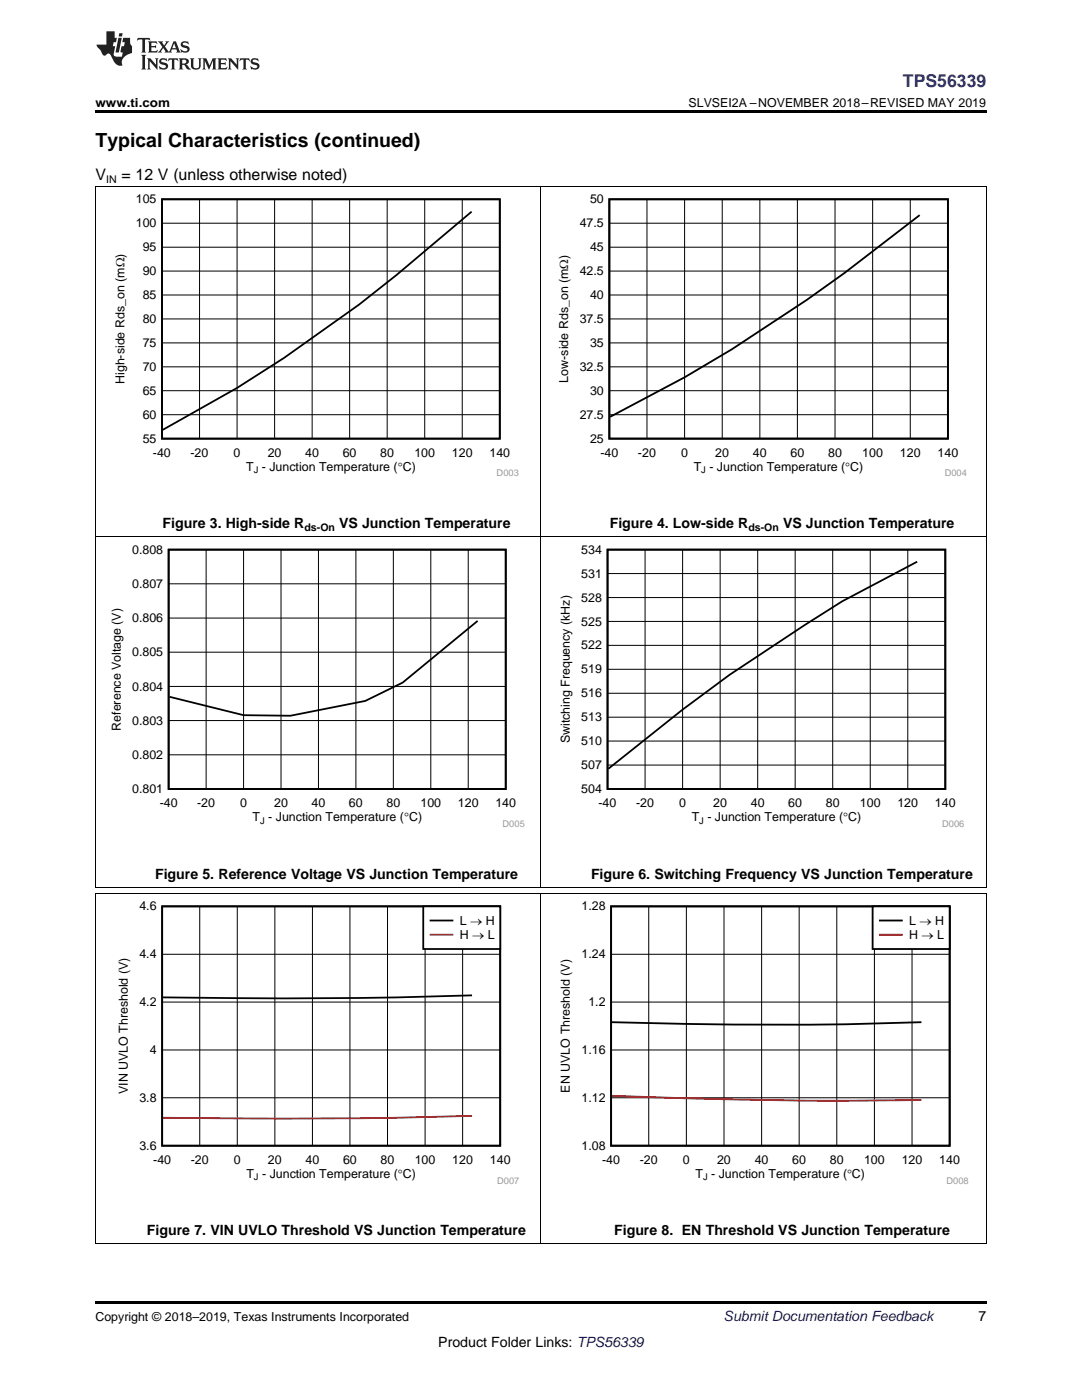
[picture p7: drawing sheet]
<svg xmlns="http://www.w3.org/2000/svg" width="216mm" height="279mm" viewBox="0 0 216 279" stroke-linecap="round" stroke-linejoin="round" font-family="sans-serif">
<path d="M19 259.7h177.8v.5h-177.8z" fill="#000"/>
<g fill="none" stroke="#000" stroke-width=".2">
<path d="M19.1 178.4v69.9M107.9 178.4v69.9M196.8 178.4v69.9M32.4 200h67.4M32.4 190.4h67.4M39.9 180.9v47.8M47.3 180.9v47.8M54.8 180.9v47.8M62.3 180.9v47.8M69.8 180.9v47.8M77.3 180.9v47.8M84.8 180.9v47.8"/>
<path d="M92.3 180.9v47.8M32.4 219.1h67.4M32.4 209.5h67.4M19 248.2h177.8"/>
</g>
<path d="M32.4 180.9h67.4v47.8h-67.4zM94.2 198.6a1174.3 1174.3 0 0 1-61.7 .4" fill="none" stroke="#000" stroke-width=".36"/>
<path d="M94.2 222.7a1283.2 1283.2 0 0 1-61.7 .4" fill="none" stroke="#f00" stroke-width=".36"/>
<path d="M84.5 180.9h15.3v8.5h-15.3z" fill-rule="evenodd" fill="#fff"/>
<path d="M84.5 180.9h15.3v8.5h-15.3zM85.9 183.7h4.4" fill="none" stroke="#000" stroke-width=".36"/>
<path d="M85.9 186.5h4.4" fill="none" stroke="#f00" stroke-width=".36"/>
<path d="M121.9 180.9h67.6v47.8h-67.6zM122.1 204a961.9 961.9 0 0 0 61.8 0" fill="none" stroke="#000" stroke-width=".37"/>
<path d="M121.9 200h67.6M121.9 190.4h67.6M129.4 180.9v47.8M137 180.9v47.8M144.5 180.9v47.8M152 180.9v47.8M159.5 180.9v47.8M167 180.9v47.8M174.5 180.9v47.8M182 180.9v47.8M121.9 219.1h67.6M121.9 209.5h67.6" fill="none" stroke="#000" stroke-width=".2"/>
<path d="M122.1 218.7a1165.3 1165.3 0 0 0 61.8 .8" fill="none" stroke="#f00" stroke-width=".37"/>
<path d="M174.1 180.9h15.4v8.5h-15.4z" fill-rule="evenodd" fill="#fff"/>
<path d="M121.6 39.8h67.5v47.7h-67.5zM183.5 42.9a359.2 359.2 0 0 1-46.9 32.4l-14.8 7.9M174.1 180.9h15.4v8.5h-15.4zM175.6 183.7h4.4" fill="none" stroke="#000" stroke-width=".37"/>
<path d="M175.6 186.5h4.4" fill="none" stroke="#f00" stroke-width=".37"/>
<g fill="none" stroke="#000" stroke-width=".2">
<path d="M19 37.2h177.8M19.1 37.2v139.9M39.8 39.8v47.7M47.3 39.8v47.7M54.8 39.8v47.7M62.3 39.8v47.7M69.8 39.8v47.7M77.3 39.8v47.7M84.7 39.8v47.7M92.2 39.8v47.7M107.9 37.2v139.9M129.1 39.8v47.7"/>
<path d="M136.6 39.8v47.7M144.1 39.8v47.7M151.6 39.8v47.7M159.1 39.8v47.7M166.6 39.8v47.7M174.1 39.8v47.7M181.6 39.8v47.7M196.8 37.2v139.9M32.3 58.9h67.4M32.3 54.1h67.4M32.3 49.3h67.4M32.3 44.5h67.4"/>
<path d="M121.6 58.9h67.6M121.6 54.1h67.6M121.6 49.3h67.6M121.6 44.5h67.6M32.3 78h67.4M32.3 73.2h67.4M32.3 68.4h67.4M32.3 63.7h67.4M121.6 78h67.6M121.6 73.2h67.6M121.6 68.4h67.6M121.6 63.7h67.6"/>
<path d="M32.3 82.8h67.4M121.6 82.8h67.6M19 107.1h177.8M33.6 116.5h67.3M41.1 109.7v47.8M48.6 109.7v47.8M56.1 109.7v47.8M63.5 109.7v47.8M71 109.7v47.8M78.5 109.7v47.8M86 109.7v47.8M93.4 109.7v47.8"/>
<path d="M121.2 119.3h67.4M121.2 114.5h67.4M128.7 109.7v47.8M136.2 109.7v47.8M143.7 109.7v47.8M151.2 109.7v47.8M158.7 109.7v47.8M166.2 109.7v47.8M173.6 109.7v47.8M181.1 109.7v47.8M33.6 137h67.3M33.6 130.2h67.3"/>
<path d="M33.6 123.3h67.3M121.2 138.4h67.4M121.2 133.6h67.4M121.2 128.8h67.4M121.2 124h67.4M33.6 150.6h67.3M33.6 143.8h67.3M121.2 152.7h67.4M121.2 147.9h67.4M121.2 143.1h67.4M19 178.3h177.8M19 177h177.8"/>
</g>
<path d="M32.3 39.8h67.4v47.7h-67.4zM94.1 42.2a322.1 322.1 0 0 1-46.8 35.2l-14.8 8.4M33.6 109.7h67.3v47.8h-67.3zM121.2 109.7h67.4v47.8h-67.4zM183 112.1l-15 7.9-7.5 4.8-14.9 9.9-9.4 6.9-14.8 11.8M95.3 123.9l-14.9 12.3-7.5 3.7-15 2.9-9.3-.1-14.8-3.6" fill="none" stroke="#000" stroke-width=".36"/>
<path d="M19 22h177.8v.5h-177.8z" fill="#000"/>
<g fill="#231f20">
<path d="M27.5 7.6l-.1 .5 .4-.2h.6v.1v2.1l-.2 .4h1l-.3-.4v-2.1l.1-.1h.5l.5 .2-.2-.5zM29.5 8.3l.2 .3v1.5l-.2 .4h1.8l.2-.6a1.04 1.04 0 0 1-1.3 .2v-.7h.6l.3 .2v-.6l-.3 .2h-.6v-.6l.8-.1 .4 .3-.2-.5zM31.5 8.3l.9 1.1-.9 1.1h.8l-.2-.2 .5-.7 .4 .7-.2 .2h1.5l-.1-.2 .1-.4h.9l.1 .4-.2 .2h1l-.3-.3-.7-1.9h-.5l-.9 2-.8-1 .9-1h-.8l.1 .3-.3 .5-.4-.6 .2-.2zM34.7 8.6l.4 1h-.7zM36.3 8.4a.63 .63 0 0 0-.2 .7 .63 .63 0 0 0 .6 .4l.6 .2 .1 .2a.75 .75 0 0 1-.7 .4 .75 .75 0 0 1-.6-.5l.1 .7 .1-.1a1.11 1.11 0 0 0 1.5-.6 1.13 1.13 0 0 0-1.2-.8l-.1-.4a1.04 1.04 0 0 1 1.2 .2l-.2-.5-.1 .1-.5-.2zM28.2 10.9l.2 .4v2.2l-.2 .4h1l-.3-.4v-2.2l.3-.4zM29.3 11.6l.3 .4v1.5l-.3 .4h.8l-.2-.4v-1.3l1.5 1.7v-1.9l.2-.4h-.7l.2 .4v.9l-1.1-1.3zM32 11.8a.62 .62 0 0 0-.2 .7 .62 .62 0 0 0 .6 .4l.6 .1 .1 .3a.76 .76 0 0 1-.7 .3 .76 .76 0 0 1-.6-.4l.1 .7 .1-.1a1.11 1.11 0 0 0 1.5-.6 1.13 1.13 0 0 0-1.2-.8l-.1-.4a1.04 1.04 0 0 1 1.2 .2l-.2-.6-.1 .1-.5-.1zM33.7 11.6l-.2 .6a.61 .61 0 0 1 .8-.3v1.6l-.2 .4h.9l-.2-.4v-1.6a.63 .63 0 0 1 .8 .3l-.2-.6zM35.6 11.6l.3 .4v1.5l-.3 .4h1l-.2-.2v-.8l.5 .2a.76 .76 0 0 0 1.2 .7l-1-1a.58 .58 0 0 0 .6-.5 .58 .58 0 0 0-.5-.6zM36.4 11.9h.1a.45 .45 0 0 1 .5 .1 .45 .45 0 0 1 .1 .5l-.7 .2zM37.9 11.6l.2 .2a2.17 2.17 0 0 0 .3 1.9 .99 .99 0 0 0 1.6-.6v-1.1l.2-.4h-.7l.2 .2a1.92 1.92 0 0 1-.2 1.8 .6 .6 0 0 1-.9-.5v-1.1l.2-.4zM40.4 11.6l.2 .4v1.5l-.2 .4h.7l-.2-.4v-1.4l.8 1.8 .8-1.8v1.4l-.2 .4h.9l-.2-.4v-1.5l.2-.4h-.8l-.6 1.5-.6-1.5zM43.4 11.6l.2 .4v1.5l-.2 .4h1.8l.2-.6a1.04 1.04 0 0 1-1.3 .1v-.6h.5l.4 .2v-.6l-.4 .2h-.5v-.7h.8l.3 .3-.1-.6zM45.5 11.6l.2 .4v1.5l-.2 .4h.7l-.2-.4v-1.3l1.5 1.7v-1.9l.2-.4h-.7l.2 .4v.9l-1.1-1.3zM47.9 11.6l-.1 .6a.61 .61 0 0 1 .8-.3v1.6l-.3 .4h1l-.3-.4 .1-1.6a.63 .63 0 0 1 .7 .3l-.1-.6zM50.2 11.8a.62 .62 0 0 0-.2 .7 .62 .62 0 0 0 .6 .4l.6 .1 .2 .3a.76 .76 0 0 1-.8 .3 .76 .76 0 0 1-.6-.4l.1 .7 .2-.1a1.11 1.11 0 0 0 1.5-.6 1.13 1.13 0 0 0-1.3-.8l-.1-.4a1.04 1.04 0 0 1 1.2 .2l-.1-.6-.2 .1-.5-.1z"/>
<path d="M21.2 6.3v2.6h-1.9l.1 .4 .7 .9a.91 .91 0 0 0 1 .8 .56 .56 0 0 1 .5-.3 .56 .56 0 0 1 .5 .3l.4 .8a1.53 1.53 0 0 0 1.9 1.2 1.54 1.54 0 0 1 1-2.1l.9-.3v-1.4a1.52 1.52 0 0 1-.3-1.6h-1.4l-.2 .8h.5l-.2 .8h-.4l-.2 1v.2l.4 .1-.2 .8a1.93 1.93 0 0 1-1.6-.3l.3-1.8h-.5l.2-.8h.4l.2-.8h-.4v-1.3zM23.6 7.6l-.6 2.9h.7l.6-2.9zM23.8 6.6l-.1 .7h.6l.2-.7z"/>
</g>
<text font-size="3.9" x="19" y="29.3">Typical Characteristics (continued)</text>
<text font-size="3.5" fill="#00f" x="180.2" y="17.3">TPS56339</text>
<g font-size="3.2">
<text x="19" y="36">V</text>
<text x="24.2" y="36">= 12 V (unless otherwise noted)</text>
</g>
<g font-size="2.8">
<text x="32.5" y="105.4">Figure 3. High-side R</text>
<text x="67.7" y="105.4">VS Junction Temperature</text>
<text x="121.7" y="105.4">Figure 4. Low-side R</text>
<text x="156.2" y="105.4">VS Junction Temperature</text>
<text x="30.9" y="175.3">Figure 5. Reference Voltage VS Junction Temperature</text>
<text x="117.9" y="175.3">Figure 6. Switching Frequency VS Junction Temperature</text>
<text x="29.3" y="246.5">Figure 7. VIN UVLO Threshold VS Junction Temperature</text>
<text x="122.6" y="246.5">Figure 8. EN Threshold VS Junction Temperature</text>
<text x="195.3" y="263.6">7</text>
<text x="87.5" y="268.9">Product Folder Links: TPS56339</text>
</g>
<text font-size="2.8" fill="#0000c8" x="144.4" y="263.6">Submit Documentation Feedback</text>
<g font-size="2.5">
<text x="19" y="21.4">www.ti.com</text>
<text x="137.4" y="21.4">SLVSEI2A –NOVEMBER 2018–REVISED MAY 2019</text>
<text x="27.1" y="40.6">105</text>
<text x="117.7" y="40.6">50</text>
<text x="27.1" y="45.4">100</text>
<text x="115.7" y="45.4">47.5</text>
<text x="28.5" y="50.1">95</text>
<text x="117.7" y="50.1">45</text>
<text x="28.5" y="59.7">85</text>
<text x="28.5" y="54.9">90</text>
<text x="115.7" y="54.9">42.5</text>
<text x="117.7" y="59.7">40</text>
<text x="28.5" y="64.5">80</text>
<text x="115.7" y="64.5">37.5</text>
<text x="28.5" y="69.2">75</text>
<text x="117.7" y="69.2">35</text>
<text x="24.8" y="76.6" transform="rotate(-90 24.8 76.6)">High-side Rds_on (m:)</text>
<text x="28.5" y="74">70</text>
<text x="113.4" y="76.4" transform="rotate(-90 113.4 76.4)">Low-side Rds_on (m:)</text>
<text x="115.7" y="74">32.5</text>
<text x="28.5" y="83.6">60</text>
<text x="28.5" y="78.8">65</text>
<text x="115.7" y="83.6">27.5</text>
<text x="117.7" y="78.8">30</text>
<text x="28.5" y="88.3">55</text>
<text x="117.7" y="88.3">25</text>
<text x="30.5" y="91.2">-40</text>
<text x="38" y="91.2">-20</text>
<text x="46.6" y="91.2">0</text>
<text x="49.1" y="94">T - Junction Temperature (qC)</text>
<text x="53.4" y="91.2">20</text>
<text x="60.9" y="91.2">40</text>
<text x="68.4" y="91.2">60</text>
<text x="75.9" y="91.2">80</text>
<text x="82.7" y="91.2">100</text>
<text x="90.2" y="91.2">120</text>
<text x="97.7" y="91.2">140</text>
<text x="119.8" y="91.2">-40</text>
<text x="127.3" y="91.2">-20</text>
<text x="135.9" y="91.2">0</text>
<text x="138.4" y="94">T - Junction Temperature (qC)</text>
<text x="142.7" y="91.2">20</text>
<text x="150.2" y="91.2">40</text>
<text x="157.7" y="91.2">60</text>
<text x="165.2" y="91.2">80</text>
<text x="172.1" y="91.2">100</text>
<text x="179.6" y="91.2">120</text>
<text x="187.1" y="91.2">140</text>
<text x="26.4" y="110.5">0.808</text>
<text x="116" y="110.5">534</text>
<text x="26.4" y="117.3">0.807</text>
<text x="116" y="115.3">531</text>
<text x="26.4" y="124.1">0.806</text>
<text x="116" y="124.8">525</text>
<text x="116" y="120.1">528</text>
<text x="26.4" y="131">0.805</text>
<text x="116" y="129.6">522</text>
<text x="26.4" y="137.8">0.804</text>
<text x="116" y="134.4">519</text>
<text x="116" y="143.9">513</text>
<text x="116" y="139.2">516</text>
<text x="24.1" y="145.8" transform="rotate(-90 24.1 145.8)">Reference Voltage (V)</text>
<text x="26.4" y="144.6">0.803</text>
<text x="113.7" y="148.4" transform="rotate(-90 113.7 148.4)">Switching Frequency (kHz)</text>
<text x="116" y="148.7">510</text>
<text x="26.4" y="151.5">0.802</text>
<text x="116" y="153.5">507</text>
<text x="26.4" y="158.3">0.801</text>
<text x="31.9" y="161.1">-40</text>
<text x="39.3" y="161.1">-20</text>
<text x="47.9" y="161.1">0</text>
<text x="54.7" y="161.1">20</text>
<text x="62.2" y="161.1">40</text>
<text x="69.6" y="161.1">60</text>
<text x="77.1" y="161.1">80</text>
<text x="83.9" y="161.1">100</text>
<text x="91.4" y="161.1">120</text>
<text x="98.8" y="161.1">140</text>
<text x="116" y="158.3">504</text>
<text x="119.4" y="161.1">-40</text>
<text x="126.9" y="161.1">-20</text>
<text x="135.5" y="161.1">0</text>
<text x="142.3" y="161.1">20</text>
<text x="149.8" y="161.1">40</text>
<text x="157.3" y="161.1">60</text>
<text x="164.8" y="161.1">80</text>
<text x="171.6" y="161.1">100</text>
<text x="179.1" y="161.1">120</text>
<text x="186.6" y="161.1">140</text>
<text x="50.4" y="163.9">T - Junction Temperature (qC)</text>
<text x="138" y="163.9">T - Junction Temperature (qC)</text>
<text x="27.8" y="181.7">4.6</text>
<text x="91.7" y="184.6">L o H</text>
<text x="116" y="181.7">1.28</text>
<text x="181.4" y="184.6">L o H</text>
<text x="27.8" y="191.3">4.4</text>
<text x="91.7" y="187.4">H o L</text>
<text x="116" y="191.3">1.24</text>
<text x="181.4" y="187.4">H o L</text>
<text x="27.8" y="200.8">4.2</text>
<text x="117.4" y="200.8">1.2</text>
<text x="29.9" y="210.4">4</text>
<text x="116" y="210.4">1.16</text>
<text x="25.5" y="218.4" transform="rotate(-90 25.5 218.4)">VIN UVLO Threshold (V)</text>
<text x="27.8" y="219.9">3.8</text>
<text x="113.7" y="218" transform="rotate(-90 113.7 218)">EN UVLO Threshold (V)</text>
<text x="116" y="219.9">1.12</text>
<text x="27.8" y="229.5">3.6</text>
<text x="30.6" y="232.3">-40</text>
<text x="38.1" y="232.3">-20</text>
<text x="46.7" y="232.3">0</text>
<text x="53.5" y="232.3">20</text>
<text x="61" y="232.3">40</text>
<text x="68.5" y="232.3">60</text>
<text x="76" y="232.3">80</text>
<text x="82.8" y="232.3">100</text>
<text x="90.2" y="232.3">120</text>
<text x="97.7" y="232.3">140</text>
<text x="116" y="229.5">1.08</text>
<text x="120.2" y="232.3">-40</text>
<text x="127.7" y="232.3">-20</text>
<text x="136.3" y="232.3">0</text>
<text x="143.1" y="232.3">20</text>
<text x="150.6" y="232.3">40</text>
<text x="158.1" y="232.3">60</text>
<text x="165.6" y="232.3">80</text>
<text x="172.4" y="232.3">100</text>
<text x="179.9" y="232.3">120</text>
<text x="187.4" y="232.3">140</text>
<text x="49.2" y="235.1">T - Junction Temperature (qC)</text>
<text x="138.8" y="235.1">T - Junction Temperature (qC)</text>
<text x="19" y="263.6">Copyright © 2018–2019, Texas Instruments Incorporated</text>
</g>
<g font-size="2.1">
<text x="21.2" y="36.6">IN</text>
<text x="60.7" y="106">ds-On</text>
<text x="149.3" y="106">ds-On</text>
</g>
<g font-size="1.9">
<text x="50.6" y="94.4">J</text>
<text x="139.9" y="94.4">J</text>
<text x="51.9" y="164.4">J</text>
<text x="139.5" y="164.4">J</text>
<text x="50.7" y="235.5">J</text>
<text x="140.3" y="235.5">J</text>
</g>
<g font-size="1.9" fill="#999">
<text x="99.1" y="95.1">D003</text>
<text x="188.5" y="95.1">D004</text>
<text x="100.3" y="165">D005</text>
<text x="188" y="165">D006</text>
<text x="99.2" y="236.2">D007</text>
<text x="188.9" y="236.2">D008</text>
</g>
</svg>
